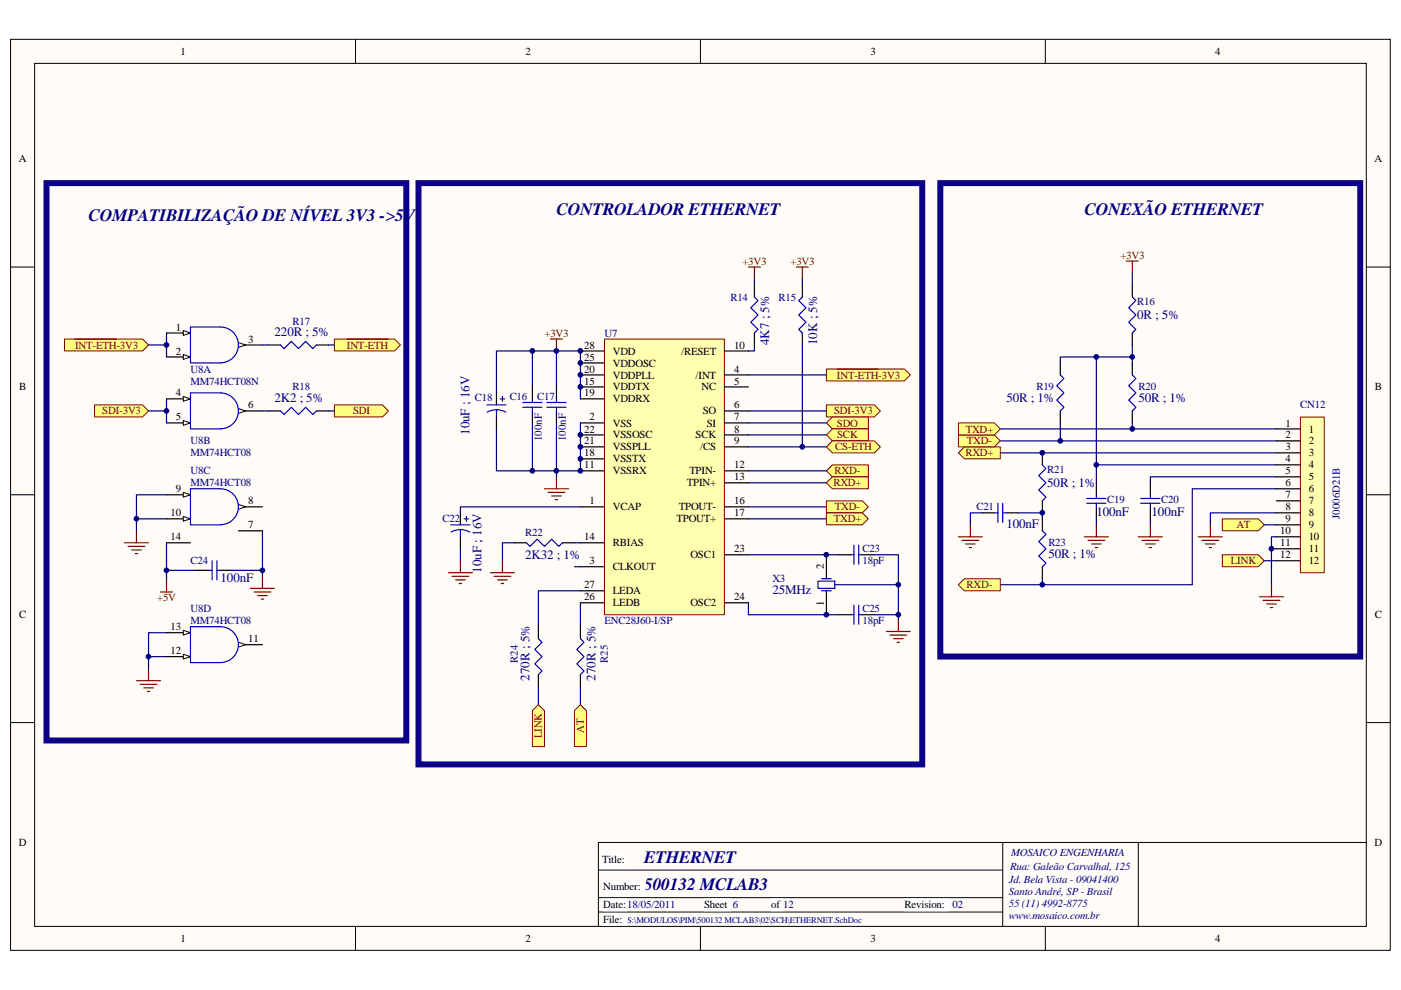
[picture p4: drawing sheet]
<svg xmlns="http://www.w3.org/2000/svg" width="297mm" height="210mm" viewBox="0 0 297 210" stroke-linecap="round" stroke-linejoin="round" font-family="sans-serif">
<path d="M2.3 8.4h292.5v193.2h-292.5z" fill="#fffcf8"/>
<path d="M2.2 8.3h292.6v193.3h-292.6z" fill="none" stroke="#000" stroke-width=".21"/>
<path d="M7.4 13.5h282.3v183h-282.3z" fill="#fffcf8"/>
<g fill="none" stroke="#000" stroke-width=".21">
<path d="M7.3 13.4h282.4v183.1h-282.4zM75.4 8.3v5.1M148.5 8.3v5.1M221.6 8.3v5.1M2.2 56.6h5.1M289.7 56.6h5.1M2.2 104.9h5.1M289.7 104.9h5.1M2.2 153.3h5.1M289.7 153.3h5.1M75.4 196.5v5.1M148.5 196.5v5.1"/>
<path d="M221.6 196.5v5.1"/>
</g>
<path d="M127.7 181h5v2.5h-5z" fill="#fff"/>
<path d="M127.7 181h5v2.5h-5z" fill="none" stroke="#fff" stroke-width=".21"/>
<path d="M127.9 186.9h8.9v2.5h-8.9z" fill="#fff"/>
<path d="M127.9 186.9h8.9v2.5h-8.9z" fill="none" stroke="#fff" stroke-width=".21"/>
<path d="M127.9 193.7h5.1v2.5h-5.1z" fill="#fff"/>
<path d="M127.9 193.7h5.1v2.5h-5.1z" fill="none" stroke="#fff" stroke-width=".21"/>
<path d="M212.6 178.7v17.8M241.3 178.7v17.8M289.7 178.7h-162.8v17.8M126.9 184.6h85.7M126.9 190.4h85.7M126.9 193.4h85.7" fill="none" stroke="#000" stroke-width=".21"/>
<path d="M127.9 190.7h5.1v2.5h-5.1z" fill="#fff"/>
<path d="M127.9 190.7h5.1v2.5h-5.1z" fill="none" stroke="#fff" stroke-width=".21"/>
<path d="M149.3 190.7h5.6v2.5h-5.6z" fill="#fff"/>
<path d="M149.3 190.7h5.6v2.5h-5.6z" fill="none" stroke="#fff" stroke-width=".21"/>
<path d="M163.6 190.7h2.4v2.5h-2.4z" fill="#fff"/>
<path d="M163.5 190.7h2.5v2.5h-2.5z" fill="none" stroke="#fff" stroke-width=".21"/>
<path d="M191.8 190.7h9.3v2.5h-9.3z" fill="#fff"/>
<path d="M249 179h34.6v17h-34.6zM191.8 190.7h9.3v2.5h-9.3z" fill="none" stroke="#fff" stroke-width=".21"/>
<g fill="none" stroke="#800000" stroke-width=".25">
<path d="M158.7 56.6h2.5M160 56.6v2.6M116.7 71.9h2.5M118 71.9v2.5M97.6 118.9v2.6M106.5 118.9v2.6M115.4 103.7h5.1M116.2 104.4h3.6M117 105.2h2M117.7 106h.5M118 101.1v2.6M95.1 121.5h5.1"/>
<path d="M95.8 122.2h3.6M96.6 123h2M97.4 123.8h.5M104 121.5h5.1M104.8 122.2h3.5M105.5 123h2M106.3 123.8h.5M187.9 133.9h5.1M188.7 134.7h3.6M189.5 135.5h2M190.2 136.2h.5M190.5 131.4v2.5"/>
</g>
<path d="M105.3 83.3v2.6M105.3 88.4v2.6M97.6 108.8v2.5M97.6 113.9v2.5M175.2 117.7v5M175.2 125.3v5.1" fill="none" stroke="#000" stroke-width=".25"/>
<g fill="none" stroke="#00f" stroke-width=".25">
<path d="M103.2 85.9h4.1M103.3 87.4l.7-.3 1.2-.2 .9 .1 1.1 .4M105.3 86.9v1.5M106 84.6h1M106.5 84.1v1M95.6 111.3h4M95.6 112.8l1.2-.4 .9-.1 1.1 .2 .8 .4M97.6 112.3v1.6M98.4 110h1M98.9 109.5v1.1M173.4 123.3h3.6v1.5h-3.6zM174.2 122.7h2"/>
<path d="M174.2 125.3h2"/>
</g>
<g fill="none" stroke="#000080" stroke-width=".25">
<path d="M160 59.2v1.3M160 73.2v1.2h-1.3M112.9 89.7v10.2h-7.6v-8.9M118 89.7v10.2h-5.1M123.1 89.7v10.2h-5.1v1.2M158.7 99.9h16.5M97.6 116.4v2.5M109.1 115.1h-2.6v3.8M121.8 115.1h1.3M123.1 107.5h-25.5v1.3M158.7 110h16.5M158.7 107.5h16.5"/>
<path d="M158.7 102.4h16.5M158.7 117.7h19.1M185.4 117.7h5.1v12.7h-5.1M123.1 125.3h-9v7.6M123.1 127.8v5.1M177 124h13.5M190.5 130.4v1"/>
</g>
<path d="M70.9 71.9h12.7l1.3 1.3-1.3 1.2h-12.7z" fill-rule="evenodd" fill="#ffff80" stroke="#800000" stroke-width=".21"/>
<path d="M73.5 71.9h8.8" fill="none" stroke="#800000" stroke-width=".25"/>
<path d="M175.2 85.9h10.2l1.3 1.3-1.3 1.2h-10.2z" fill-rule="evenodd" fill="#ffff80" stroke="#800000" stroke-width=".21"/>
<path d="M158.7 89.7h16.5" fill="none" stroke="#000080" stroke-width=".25"/>
<path d="M175.2 89.7l1.3-1.3h7.6v2.6h-7.6z" fill-rule="evenodd" fill="#ffff80" stroke="#800000" stroke-width=".21"/>
<path d="M158.7 92.2h16.5" fill="none" stroke="#000080" stroke-width=".25"/>
<path d="M175.2 92.2l1.3-1.2h7.6v2.5h-7.6z" fill-rule="evenodd" fill="#ffff80" stroke="#800000" stroke-width=".21"/>
<path d="M158.7 94.8h16.5M121.8 120.2h1.3" fill="none" stroke="#000080" stroke-width=".25"/>
<g fill="#ffff80" stroke="#800000" stroke-width=".21">
<path d="M175.2 99.9l1.3-1.3h7.6v2.5h-7.6z" fill-rule="evenodd"/>
<path d="M175.2 102.4l1.3-1.3h7.6v2.6h-7.6z" fill-rule="evenodd"/>
<path d="M175.2 106.2h7.6l1.3 1.3-1.3 1.3h-7.6z" fill-rule="evenodd"/>
<path d="M175.2 108.8h7.6l1.3 1.2-1.3 1.3h-7.6z" fill-rule="evenodd"/>
</g>
<g fill="none" stroke="#000" stroke-width=".25">
<path d="M160 60.5v2.5M160 70.6v2.6M170.1 60.5v2.5M170.1 70.6v2.6M112.9 82.1v2.5M112.9 87.2v2.5M118 82.1v2.5M118 87.2v2.5M109.1 115.1h2.5M119.2 115.1h2.6M177.8 117.7h2.5M182.8 117.7h2.6"/>
<path d="M114.1 132.9v2.6M123.1 132.9v2.6M177.8 130.4h2.5M182.8 130.4h2.6M114.1 143.1v2.5M123.1 143.1v2.5"/>
</g>
<g fill="none" stroke="#00f" stroke-width=".25">
<path d="M160 63l.7 .8-1.5 1.5 1.5 1.5-1.5 1.5 1.5 1.6-.7 .7M170.1 63l-.7 .8 1.5 1.5-1.5 1.5 1.5 1.5-1.5 1.6 .7 .7M110.8 85.4h4.1M110.8 86.4h4.1M112.9 84.6v.8M112.9 86.4v.8M115.9 85.4h4.1M115.9 86.4h4.1M118 84.6v.8M118 86.4v.8M111.6 115.1l.8 .8 1.5-1.5 1.5 1.5 1.6-1.5 1.5 1.5 .7-.8M180.3 117.7h.8"/>
<path d="M181.1 115.6v4.1M182.1 117.7h.7M182.1 115.6v4.1M114.1 135.5l.8 .7-1.5 1.6 1.5 1.5-1.5 1.5 1.5 1.5-.8 .8M123.1 135.5l.7 .7-1.5 1.6 1.5 1.5-1.5 1.5 1.5 1.5-.7 .8M180.3 130.4h.8M181.1 128.4v4M182.1 130.4h.7M182.1 128.4v4"/>
</g>
<path d="M168.8 56.6h2.6M170.1 56.6v2.6" fill="none" stroke="#800000" stroke-width=".25"/>
<path d="M170.1 59.2v1.3M170.1 73.2v21.6" fill="none" stroke="#000080" stroke-width=".25"/>
<path d="M128.2 71.9h25.4v58.5h-25.4z" fill="#ffffb0"/>
<path d="M128.2 71.9h25.4v58.5h-25.4z" fill="none" stroke="#800000" stroke-width=".21"/>
<g fill="none" stroke="#000" stroke-width=".25">
<path d="M56.9 73.2h2.6M67.1 73.2h2.5M123.1 79.5h5M123.1 74.4h5M123.1 77h5M153.6 79.5h5.1M153.6 74.4h5.1M224.8 77v2.5M240.1 60.5v2.5M240.1 70.6v2.6M240.1 77v2.5M123.1 89.7h5"/>
<path d="M123.1 82.1h5M123.1 92.2h5M123.1 94.8h5M123.1 99.9h5M123.1 97.3h5M123.1 84.6h5M153.6 89.7h5.1M153.6 82.1h5.1M153.6 87.2h5.1M153.6 92.2h5.1M153.6 94.8h5.1M153.6 99.9h5.1"/>
<path d="M221 96.1v2.5M224.8 87.2v2.5M240.1 87.2v2.5M123.1 107.5h5M123.1 115.1h5M153.6 107.5h5.1M153.6 102.4h5.1M153.6 110h5.1M153.6 117.7h5.1M208.3 108.8h2.5M213.4 108.8h2.5M221 106.2v2.6"/>
<path d="M221 110v2.6M232.4 102.4v2.5M232.4 107.5v2.5M243.9 102.4v2.5M243.9 107.5v2.5M123.1 120.2h5M123.1 127.8h5M123.1 125.3h5M153.6 127.8h5.1M221 120.2v2.5"/>
</g>
<g fill="none" stroke="#000080" stroke-width=".25">
<path d="M240.1 57.9v2.6M232.4 75.7v22.9h38.2M240.1 73.2v2.5h-15.3v1.3M240.1 75.7v1.3M212.1 96.1h58.5M212.1 93.5h58.5M212.1 91h58.5M224.8 89.7v3.8M232.4 98.6v3.8M240.1 89.7v1.3M208.3 108.8h-2.6v2.5M215.9 108.8h5.1v1.2"/>
<path d="M232.4 110v1.3M243.9 110v1.3M270.6 103.7h-17.8v20.3h-31.8v-1.3M270.6 101.1h-26.7v1.3M270.6 108.8h-14v2.5M212.1 124h8.9M114.1 145.6v3.9M123.1 145.6v3.9"/>
</g>
<g fill="none" stroke="#00f" stroke-width=".25">
<path d="M59.5 73.2l.7 .7 1.6-1.5 1.5 1.5 1.5-1.5 1.5 1.5 .8-.7M224.8 79.5l.8 .8-1.6 1.5 1.6 1.5-1.6 1.6 1.6 1.5-.8 .8M240.1 79.5l.7 .8-1.5 1.5 1.5 1.5-1.5 1.6 1.5 1.5-.7 .8M240.1 63l.7 .8-1.5 1.5 1.5 1.5-1.5 1.5 1.5 1.6-.7 .7M221 98.6l.8 .8-1.6 1.5 1.6 1.5-1.6 1.5 1.6 1.6-.8 .7M210.8 108.8h.8M211.6 106.7v4.1M212.6 106.7v4.1M212.6 108.8h.8M221 112.6l.8 .7-1.6 1.6 1.6 1.5-1.6 1.5 1.6 1.5-.8 .8M230.4 106.7h4.1M230.4 105.7h4.1"/>
<path d="M232.4 104.9v.8M232.4 106.7v.8M241.8 106.7h4.1M241.8 105.7h4.1M243.9 104.9v.8M243.9 106.7v.8"/>
</g>
<g fill="none" stroke="#800000" stroke-width=".25">
<path d="M238.8 55.4h2.5M240.1 55.4v2.5M203.2 113.9h5.1M204 114.6h3.5M204.7 115.4h2.1M205.5 116.1h.5M205.7 111.3v2.6M229.9 113.9h5.1M230.7 114.6h3.5M231.4 115.4h2.1M232.2 116.1h.5M232.4 111.3v2.6"/>
<path d="M241.3 113.9h5.1M242.1 114.6h3.6M242.9 115.4h2M243.6 116.1h.6M243.9 111.3v2.6M254.1 113.9h5.1M254.8 114.6h3.6M255.6 115.4h2M256.4 116.1h.5M256.6 111.3v2.6"/>
</g>
<path d="M275.7 88.5h5.1v33h-5.1z" fill="#ffffb0"/>
<path d="M275.7 88.5h5.1v33h-5.1z" fill="none" stroke="#800000" stroke-width=".21"/>
<path d="M270.6 91h5.1M270.6 93.5h5.1M270.6 96.1h5.1M270.6 98.6h5.1M270.6 101.1h5.1M270.6 103.7h5.1M270.6 106.2h5.1M270.6 108.8h5.1M270.6 111.3h5.1M270.6 113.9h5.1M270.6 116.4h5.1M270.6 118.9h5.1" fill="none" stroke="#000" stroke-width=".25"/>
<g fill="#ffff80" stroke="#800000" stroke-width=".21">
<path d="M204.5 122.7h7.6v2.6h-7.6l-1.3-1.3z" fill-rule="evenodd"/>
<path d="M203.2 96.1l1.3-1.3h7.6v2.5h-7.6z" fill-rule="evenodd"/>
<path d="M203.2 92.2h7.6l1.3 1.3-1.3 1.3h-7.6z" fill-rule="evenodd"/>
<path d="M203.2 89.7h7.6l1.3 1.3-1.3 1.2h-7.6z" fill-rule="evenodd"/>
<path d="M259.2 110h7.6l1.3 1.3-1.3 1.3h-7.6z" fill-rule="evenodd"/>
</g>
<path d="M268.1 111.3h2.5" fill="none" stroke="#000080" stroke-width=".25"/>
<path d="M259.2 117.7h7.6l1.3 1.2-1.3 1.3h-7.6z" fill-rule="evenodd" fill="#ffff80" stroke="#800000" stroke-width=".21"/>
<path d="M268.1 118.9h2.5M269.6 116.4h1M270.6 113.9h-1v10.1" fill="none" stroke="#000080" stroke-width=".25"/>
<path d="M267 126.6h5.1M267.8 127.3h3.6M268.6 128.1h2M269.3 128.9h.5M269.6 124v2.6" fill="none" stroke="#800000" stroke-width=".25"/>
<g fill="#ffff80" stroke="#800000" stroke-width=".21">
<path d="M123.1 149.5l1.2 1.2v7.6h-2.5v-7.6z" fill-rule="evenodd"/>
<path d="M114.1 149.5l1.3 1.2v7.6h-2.5v-7.6z" fill-rule="evenodd"/>
</g>
<g fill="none" stroke="#800000" stroke-width=".25">
<path d="M26.4 115.1h5.1M27.2 115.9h3.5M27.9 116.6h2M28.7 117.4h.5M28.9 112.6v2.5M34 125.6h2.6M35.3 123v2.6M53.1 124.8h5.1M53.9 125.6h3.5M54.6 126.3h2.1M55.4 127.1h.5M55.6 122.2v2.6"/>
<path d="M28.9 144.4h5.1M29.7 145.1h3.6M30.5 145.9h2M31.2 146.7h.5M31.5 141.8v2.6"/>
</g>
<path d="M35.3 70.6h5.1M41.7 121h2.5M46.8 121h2.5" fill="none" stroke="#000" stroke-width=".25"/>
<path d="M45 118.9v4.1M46 118.9v4.1M44.2 121h.8M46 121h.8" fill="none" stroke="#00f" stroke-width=".25"/>
<path d="M28.9 110h6.4M35.3 104.9h-6.4v7.7M35.3 115.1v7.9M31.5 139.3h3.8M35.3 134.2h-3.8v7.6" fill="none" stroke="#000080" stroke-width=".25"/>
<path d="M38.9 70.1l1.5 .5-1.5 .5z" fill="#fffcf8" stroke="#000" stroke-width=".21"/>
<path d="M35.3 75.7h5.1" fill="none" stroke="#000" stroke-width=".25"/>
<path d="M38.9 75.2l1.5 .5-1.5 .5z" fill="#fffcf8" stroke="#000" stroke-width=".21"/>
<path d="M50.6 73.2h5" fill="none" stroke="#000" stroke-width=".25"/>
<path d="M50.6 72.7l1.5 .5-1.5 .5z" fill="#fffcf8" stroke="#000" stroke-width=".21"/>
<path d="M40.4 69.4h6.4a3.8 3.8 0 0 1 3.7 3.8 3.8 3.8 0 0 1-3.7 3.8h-6.4z" fill="none" stroke="#00f" stroke-width=".25"/>
<path d="M35.3 84.6h5.1" fill="none" stroke="#000" stroke-width=".25"/>
<path d="M38.9 84.1l1.5 .5-1.5 .5z" fill="#fffcf8" stroke="#000" stroke-width=".21"/>
<path d="M35.3 89.7h5.1" fill="none" stroke="#000" stroke-width=".25"/>
<path d="M38.9 89.2l1.5 .5-1.5 .5z" fill="#fffcf8" stroke="#000" stroke-width=".21"/>
<path d="M50.6 87.2h5" fill="none" stroke="#000" stroke-width=".25"/>
<path d="M50.6 86.7l1.5 .5-1.5 .5z" fill="#fffcf8" stroke="#000" stroke-width=".21"/>
<path d="M40.4 83.3h6.4a3.8 3.8 0 0 1 3.7 3.9 3.8 3.8 0 0 1-3.7 3.8h-6.4z" fill="none" stroke="#00f" stroke-width=".25"/>
<path d="M35.3 134.2h5.1" fill="none" stroke="#000" stroke-width=".25"/>
<path d="M38.9 133.7l1.5 .5-1.5 .5z" fill="#fffcf8" stroke="#000" stroke-width=".21"/>
<path d="M35.3 139.3h5.1" fill="none" stroke="#000" stroke-width=".25"/>
<path d="M38.9 138.8l1.5 .5-1.5 .5z" fill="#fffcf8" stroke="#000" stroke-width=".21"/>
<path d="M50.6 136.7h5" fill="none" stroke="#000" stroke-width=".25"/>
<path d="M50.6 136.2l1.5 .5-1.5 .5z" fill="#fffcf8" stroke="#000" stroke-width=".21"/>
<path d="M46.8 140.5a3.8 3.8 0 0 0 3.7-3.8 3.8 3.8 0 0 0-3.7-3.8h-6.4v7.6h6.4" fill="none" stroke="#00f" stroke-width=".25"/>
<path d="M35.3 115.1h5.1M35.3 104.9h5.1M50.6 112.6h5" fill="none" stroke="#000" stroke-width=".25"/>
<path d="M38.9 104.4l1.5 .5-1.5 .6z" fill="#fffcf8" stroke="#000" stroke-width=".21"/>
<path d="M35.3 110h5.1" fill="none" stroke="#000" stroke-width=".25"/>
<path d="M38.9 109.5l1.5 .5-1.5 .6z" fill="#fffcf8" stroke="#000" stroke-width=".21"/>
<path d="M50.6 107.5h5" fill="none" stroke="#000" stroke-width=".25"/>
<path d="M50.6 107l1.5 .5-1.5 .5z" fill="#fffcf8" stroke="#000" stroke-width=".21"/>
<path d="M40.4 103.7h6.4a3.8 3.8 0 0 1 3.7 3.8 3.8 3.8 0 0 1-3.7 3.8h-6.4z" fill="none" stroke="#00f" stroke-width=".25"/>
<path d="M35.3 70.6v5.1M55.6 73.2h1.3M69.6 73.2h1.3M55.6 112.6v8.4M35.3 121h6.4M49.3 121h6.3v1.2" fill="none" stroke="#000080" stroke-width=".25"/>
<path d="M13.7 71.9h16.5l1.3 1.3-1.3 1.2h-16.5z" fill-rule="evenodd" fill="#ffff80" stroke="#800000" stroke-width=".21"/>
<path d="M15.9 71.9h8.8" fill="none" stroke="#800000" stroke-width=".25"/>
<path d="M31.5 73.2h3.8" fill="none" stroke="#000080" stroke-width=".25"/>
<path d="M175.2 78.3h16.5l1.3 1.2-1.3 1.3h-16.5z" fill-rule="evenodd" fill="#ffff80" stroke="#800000" stroke-width=".21"/>
<path d="M177.5 78.3h8.7" fill="none" stroke="#800000" stroke-width=".25"/>
<path d="M158.7 79.5h16.5M35.3 84.6v5.1M55.6 87.2h1.3M158.7 87.2h16.5" fill="none" stroke="#000080" stroke-width=".25"/>
<path d="M56.9 87.2h2.6M67.1 87.2h2.5" fill="none" stroke="#000" stroke-width=".25"/>
<path d="M59.5 87.2l.7 .7 1.6-1.5 1.5 1.5 1.5-1.5 1.5 1.5 .8-.7" fill="none" stroke="#00f" stroke-width=".25"/>
<path d="M20 85.9h10.2l1.3 1.3-1.3 1.2h-10.2z" fill-rule="evenodd" fill="#ffff80" stroke="#800000" stroke-width=".21"/>
<path d="M31.5 87.2h3.8" fill="none" stroke="#000080" stroke-width=".25"/>
<path d="M70.9 85.9h10.2l1.3 1.3-1.3 1.2h-10.2z" fill-rule="evenodd" fill="#ffff80" stroke="#800000" stroke-width=".21"/>
<path d="M112.9 74.4v7.7M118 74.4v7.7M69.6 87.2h1.3M105.3 83.3v-8.9h17.8v10.2M158.7 127.8v2.6h19.1" fill="none" stroke="#000080" stroke-width=".25"/>
<path d="M9.9 38.8h76.2v118.3h-76.2zM88.7 38.8h106.8v123.3h-106.8zM199.4 38.8h89v100.5h-89z" fill="none" stroke="#0c0087" stroke-width="1.3"/>
<path d="M175.2 94.8l1.3-1.3h8.9l1.3 1.3-1.3 1.3h-8.9z" fill-rule="evenodd" fill="#ffff80" stroke="#800000" stroke-width=".21"/>
<g fill="#000080" stroke="#000080" stroke-width=".21">
<circle cx="28.9" cy="110" r=".49"/>
<circle cx="31.5" cy="139.3" r=".49"/>
<circle cx="35.3" cy="121" r=".5"/>
<circle cx="35.3" cy="87.1" r=".5"/>
<circle cx="35.3" cy="73.2" r=".5"/>
<circle cx="55.6" cy="121" r=".49"/>
<circle cx="112.9" cy="99.9" r=".49"/>
<circle cx="112.9" cy="74.4" r=".49"/>
<circle cx="118" cy="99.9" r=".5"/>
<circle cx="118" cy="74.4" r=".5"/>
<circle cx="123" cy="99.9" r=".5"/>
<circle cx="123" cy="97.3" r=".5"/>
<circle cx="123" cy="94.8" r=".5"/>
<circle cx="123" cy="92.2" r=".5"/>
<circle cx="123" cy="82.1" r=".5"/>
<circle cx="123" cy="79.5" r=".5"/>
<circle cx="123" cy="77" r=".5"/>
<circle cx="123" cy="74.4" r=".5"/>
<circle cx="170.1" cy="94.8" r=".49"/>
<circle cx="175.2" cy="130.4" r=".5"/>
<circle cx="175.2" cy="117.7" r=".5"/>
<circle cx="190.5" cy="130.4" r=".5"/>
<circle cx="190.5" cy="124" r=".5"/>
<circle cx="221" cy="124" r=".5"/>
<circle cx="221" cy="108.8" r=".5"/>
<circle cx="221" cy="96" r=".5"/>
<circle cx="224.8" cy="93.5" r=".49"/>
<circle cx="232.4" cy="98.6" r=".5"/>
<circle cx="232.4" cy="75.7" r=".5"/>
<circle cx="240.1" cy="91" r=".49"/>
<circle cx="240.1" cy="75.7" r=".49"/>
<circle cx="269.6" cy="116.4" r=".49"/>
</g>
<g font-size="3.7" fill="#000080">
<text x="18.8" y="47">COMPATIBILIZAÇÃO DE NÍVEL 3V3 -&gt;5V</text>
<text x="118" y="45.7">CONTROLADOR ETHERNET</text>
<text x="229.9" y="45.7">CONEXÃO ETHERNET</text>
<text x="136.6" y="183">ETHERNET</text>
<text x="136.6" y="188.8">500132 MCLAB3</text>
</g>
<g font-size="2.8" fill="#000080">
<text x="58.2" y="71.2">220R ; 5%</text>
<text x="241.1" y="67.7">0R ; 5%</text>
<text x="163.1" y="73.2" transform="rotate(-90 163.1 73.2)">4K7 ; 5%</text>
<text x="173.3" y="73.2" transform="rotate(-90 173.3 73.2)">10K ; 5%</text>
<text x="58.2" y="85.2">2K2 ; 5%</text>
<text x="213.4" y="85.2">50R ; 1%</text>
<text x="241.4" y="85.2">50R ; 1%</text>
<text x="99.5" y="92.2" transform="rotate(-90 99.5 92.2)">10uF ; 16V</text>
<text x="222" y="103.4">50R ; 1%</text>
<text x="213.4" y="111.9">100nF</text>
<text x="232.4" y="109.4">100nF</text>
<text x="244.2" y="109.4">100nF</text>
<text x="111.4" y="118.6">2K32 ; 1%</text>
<text x="222.3" y="118.3">50R ; 1%</text>
<text x="46.8" y="123.4">100nF</text>
<text x="102.1" y="121.5" transform="rotate(-90 102.1 121.5)">10uF ; 16V</text>
<text x="163.8" y="125.9">25MHz</text>
<text x="112.2" y="144.4" transform="rotate(-90 112.2 144.4)">270R ; 5%</text>
<text x="126.2" y="144.4" transform="rotate(-90 126.2 144.4)">270R ; 5%</text>
</g>
<g font-size="2.3">
<text x="38.3" y="11.6">1</text>
<text x="111.4" y="11.6">2</text>
<text x="184.5" y="11.6">3</text>
<text x="257.7" y="11.6">4</text>
<text x="4" y="34.5">A</text>
<text x="291.4" y="34.5">A</text>
<text x="37.2" y="70.1">1</text>
<text x="37.2" y="75.2">2</text>
<text x="52.6" y="72.7">3</text>
<text x="123.9" y="76.5">25</text>
<text x="123.9" y="73.9">28</text>
<text x="129.9" y="77.7">VDDOSC</text>
<text x="129.9" y="75.2">VDD</text>
<text x="144.4" y="75.2">/RESET</text>
<text x="155.6" y="73.9">10</text>
<text x="4" y="82.8">B</text>
<text x="123.9" y="81.6">15</text>
<text x="123.9" y="79">20</text>
<text x="129.9" y="82.8">VDDTX</text>
<text x="129.9" y="80.3">VDDPLL</text>
<text x="147.5" y="80.3">/INT</text>
<text x="148.7" y="82.8">NC</text>
<text x="155.6" y="79">4</text>
<text x="155.6" y="81.6">5</text>
<text x="291.5" y="82.8">B</text>
<text x="37.2" y="84.1">4</text>
<text x="37.2" y="89.2">5</text>
<text x="52.6" y="86.6">6</text>
<text x="123.9" y="84.1">19</text>
<text x="125" y="89.2">2</text>
<text x="129.9" y="85.4">VDDRX</text>
<text x="149" y="87.9">SO</text>
<text x="155.6" y="86.6">6</text>
<text x="155.6" y="89.2">7</text>
<text x="123.9" y="94.3">21</text>
<text x="123.9" y="91.7">22</text>
<text x="129.9" y="90.5">VSS</text>
<text x="129.9" y="95.5">VSSPLL</text>
<text x="129.9" y="93">VSSOSC</text>
<text x="147.5" y="93">SCK</text>
<text x="148.5" y="95.5">/CS</text>
<text x="149.9" y="90.5">SI</text>
<text x="155.6" y="91.7">8</text>
<text x="155.6" y="94.3">9</text>
<text x="272.5" y="90.5">1</text>
<text x="272.5" y="93">2</text>
<text x="272.5" y="95.5">3</text>
<text x="277.5" y="91.7">1</text>
<text x="277.5" y="94.3">2</text>
<text x="123.9" y="99.4">11</text>
<text x="123.9" y="96.8">18</text>
<text x="129.9" y="100.6">VSSRX</text>
<text x="129.9" y="98.1">VSSTX</text>
<text x="146.2" y="100.6">TPIN-</text>
<text x="155.6" y="101.9">13</text>
<text x="155.6" y="99.4">12</text>
<text x="272.5" y="98.1">4</text>
<text x="272.5" y="100.6">5</text>
<text x="277.5" y="96.8">3</text>
<text x="277.5" y="99.4">4</text>
<text x="277.5" y="101.9">5</text>
<text x="37.2" y="104.4">9</text>
<text x="52.6" y="107">8</text>
<text x="125" y="107">1</text>
<text x="145.6" y="103.2">TPIN+</text>
<text x="155.6" y="107">16</text>
<text x="272.5" y="103.2">6</text>
<text x="272.5" y="105.7">7</text>
<text x="277.5" y="104.4">6</text>
<text x="277.5" y="107">7</text>
<text x="36.1" y="109.5">10</text>
<text x="52.6" y="112.1">7</text>
<text x="129.9" y="108.2">VCAP</text>
<text x="143.4" y="110.8">TPOUT+</text>
<text x="143.9" y="108.2">TPOUT-</text>
<text x="155.6" y="109.5">17</text>
<text x="271.4" y="113.3">10</text>
<text x="272.5" y="108.2">8</text>
<text x="272.5" y="110.8">9</text>
<text x="277.5" y="109.5">8</text>
<text x="277.5" y="112.1">9</text>
<text x="36.1" y="114.6">14</text>
<text x="123.9" y="114.6">14</text>
<text x="125" y="119.7">3</text>
<text x="129.9" y="115.9">RBIAS</text>
<text x="146.4" y="118.4">OSC1</text>
<text x="155.6" y="117.2">23</text>
<text x="271.4" y="115.9">11</text>
<text x="271.4" y="118.4">12</text>
<text x="277.5" y="114.6">10</text>
<text x="277.5" y="117.2">11</text>
<text x="277.5" y="119.7">12</text>
<text x="123.9" y="124.8">27</text>
<text x="129.9" y="121">CLKOUT</text>
<text x="174.7" y="120.7" transform="rotate(-90 174.7 120.7)">2</text>
<text x="4" y="131.1">C</text>
<text x="123.9" y="127.3">26</text>
<text x="129.9" y="128.6">LEDB</text>
<text x="129.9" y="126">LEDA</text>
<text x="146.4" y="128.6">OSC2</text>
<text x="155.6" y="127.3">24</text>
<text x="174.7" y="128.5" transform="rotate(-90 174.7 128.5)">1</text>
<text x="291.5" y="131.1">C</text>
<text x="36.1" y="133.7">13</text>
<text x="52.6" y="136.2">11</text>
<text x="36.1" y="138.8">12</text>
<text x="4" y="179.4">D</text>
<text x="291.4" y="179.4">D</text>
<text x="127.7" y="183">Title:</text>
<text x="127.9" y="188.8">Number:</text>
<text x="127.9" y="195.7">File:</text>
<text x="127.9" y="192.6">Date:18/05/2011</text>
<text x="149.3" y="192.6">Sheet</text>
<text x="163.5" y="192.6">of</text>
<text x="191.7" y="192.6">Revision:</text>
<text x="38.3" y="199.8">1</text>
<text x="111.4" y="199.8">2</text>
<text x="184.5" y="199.8">3</text>
<text x="257.7" y="199.8">4</text>
</g>
<g font-size="2.3" fill="#800000">
<text x="157.4" y="56.1">+3V3</text>
<text x="167.6" y="56.1">+3V3</text>
<text x="237.6" y="54.9">+3V3</text>
<text x="115.4" y="71.4">+3V3</text>
<text x="15.9" y="73.9">INT-ETH-3V3</text>
<text x="73.6" y="73.9">INT-ETH</text>
<text x="177.5" y="80.3">INT-ETH-3V3</text>
<text x="21.7" y="87.9">SDI-3V3</text>
<text x="74.9" y="87.9">SDI</text>
<text x="176.9" y="87.9">SDI-3V3</text>
<text x="177.1" y="95.5">CS-ETH</text>
<text x="177.5" y="90.5">SDO</text>
<text x="177.5" y="93">SCK</text>
<text x="204.8" y="91.7">TXD+</text>
<text x="205" y="94.3">TXD-</text>
<text x="176.9" y="100.6">RXD-</text>
<text x="204.7" y="96.8">RXD+</text>
<text x="176.7" y="103.2">RXD+</text>
<text x="176.8" y="110.8">TXD+</text>
<text x="177" y="108.2">TXD-</text>
<text x="262.1" y="112.1">AT</text>
<text x="261" y="119.7">LINK</text>
<text x="204.9" y="124.8">RXD-</text>
<text x="33.3" y="127.5">+5V</text>
<text x="123.8" y="155.4" transform="rotate(-90 123.8 155.4)">AT</text>
<text x="114.9" y="156.6" transform="rotate(-90 114.9 156.6)">LINK</text>
</g>
<g font-size="2.3" fill="#000080">
<text x="154.9" y="63.8">R14</text>
<text x="165.1" y="63.8">R15</text>
<text x="241.1" y="64.8">R16</text>
<text x="62" y="68.8">R17</text>
<text x="128.2" y="71.4">U7</text>
<text x="40.4" y="81.6">MM74HCT08N</text>
<text x="40.4" y="79">U8A</text>
<text x="62" y="82.8">R18</text>
<text x="219.7" y="82.8">R19</text>
<text x="241.4" y="82.8">R20</text>
<text x="100.7" y="85.1">C18</text>
<text x="108.1" y="84.9">C16</text>
<text x="113.9" y="84.9">C17</text>
<text x="275.7" y="86.6">CN12</text>
<text x="40.4" y="94.3">U8B</text>
<text x="114.9" y="93.5" transform="rotate(-90 114.9 93.5)">100nF</text>
<text x="120" y="93.5" transform="rotate(-90 120 93.5)">100nF</text>
<text x="40.4" y="96.8">MM74HCT08</text>
<text x="40.4" y="100.6">U8C</text>
<text x="222" y="100.4">R21</text>
<text x="40.4" y="103.2">MM74HCT08</text>
<text x="234.7" y="106.7">C19</text>
<text x="246.2" y="106.7">C20</text>
<text x="93.8" y="110.8">C22</text>
<text x="111.4" y="113.6">R22</text>
<text x="207" y="108.2">C21</text>
<text x="284.1" y="110" transform="rotate(-90 284.1 110)">J0006D21B</text>
<text x="40.4" y="119.7">C24</text>
<text x="182.9" y="119.7">18pF</text>
<text x="182.9" y="117.2">C23</text>
<text x="222.3" y="115.9">R23</text>
<text x="163.8" y="123.5">X3</text>
<text x="40.4" y="129.9">U8D</text>
<text x="182.9" y="129.9">C25</text>
<text x="40.4" y="132.4">MM74HCT08</text>
<text x="128.2" y="132.4">ENC28J60-I/SP</text>
<text x="182.9" y="132.4">18pF</text>
<text x="109.8" y="140.6" transform="rotate(-90 109.8 140.6)">R24</text>
<text x="128.9" y="140.6" transform="rotate(-90 128.9 140.6)">R25</text>
<text x="214.1" y="184.5">Rua: Galeão Carvalhal, 125</text>
<text x="214.4" y="181.5">MOSAICO ENGENHARIA</text>
<text x="213.9" y="187.3">Jd. Bela Vista - 09041400</text>
<text x="213.9" y="189.9">Santo André, SP - Brasil</text>
<text x="155.4" y="192.7">6</text>
<text x="166.1" y="192.7">12</text>
<text x="201.9" y="192.7">02</text>
<text x="213.9" y="192.4">55 (11) 4992-8775</text>
<text x="213.9" y="195">www.mosaico.com.br</text>
</g>
<text font-size="1.8" fill="#000080" x="133" y="195.8">S:\MODULOS\PIM\500132 MCLAB3\02\SCH\ETHERNET.SchDoc</text>
</svg>
